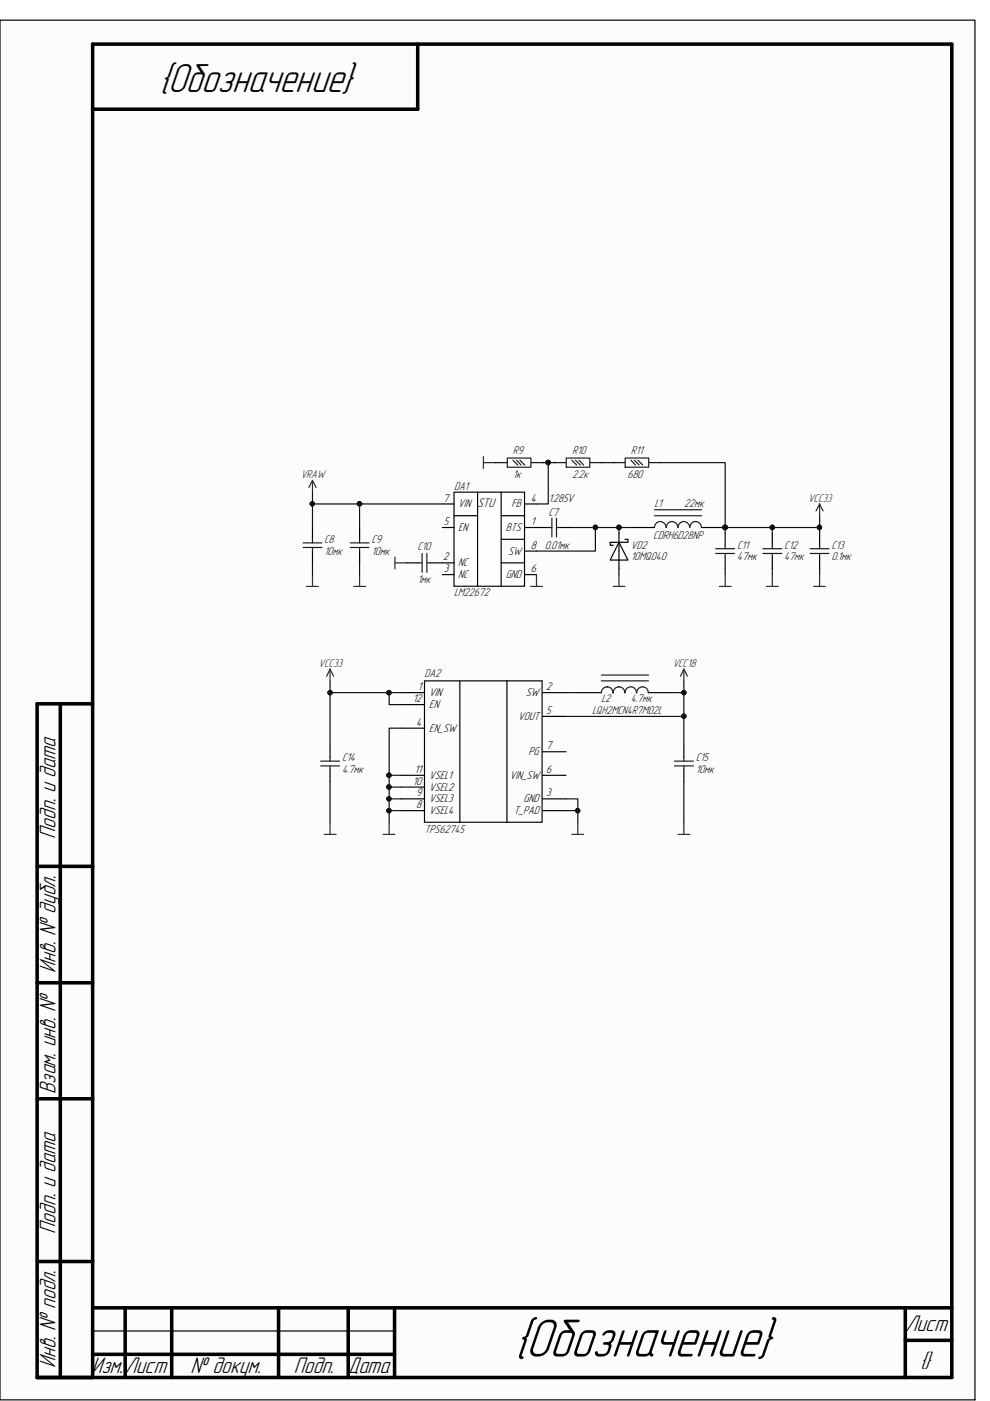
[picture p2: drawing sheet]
<svg xmlns="http://www.w3.org/2000/svg" width="210mm" height="297mm" viewBox="0 0 210 297" stroke-linecap="round" stroke-linejoin="round" font-family="sans-serif">
<path d="M0 4.5h206.7v292.5h-206.7z" fill="#fcfcfc"/>
<g fill="none" stroke="#000" stroke-width=".75">
<path d="M88.6 9.4v13.8h-69M12.8 149.2v142.9M19.6 149.2h-11.7v142.9h193.9v-282.7h-182.2v282.7M7.9 183.7h11.7M7.9 208.4h11.7M7.9 233h11.7M7.9 267.5h11.7M19.6 277.3h182.2M26.5 277.3v14.8M36.4 277.3v14.8M59.1 277.3v14.8M73.8 277.3v14.8"/>
<path d="M83.7 277.3v14.8M191.9 277.3v14.8M19.6 287.1h64.1M191.9 284.2h9.9"/>
</g>
<g fill="none" stroke="#000" stroke-width=".25">
<path d="M0 4.3h206.7v292.5h-206.7zM133.8 111.8h5M148.8 111.8h5M70 158.1v2.5M85 146.9h5M85 154.4h5M85 149.4h5M90 144.4h24.9v29.9h-24.9zM97.5 144.4v30M107.5 144.4v30M115 146.9h5M115 151.9h5"/>
<path d="M115 159.4h5M122.5 146.9h5M137.5 146.9h5M145 158.1v2.5M70 163.2v2.5M85 169.4h5M85 166.9h5M85 164.4h5M85 171.9h5M115 169.4h5M115 164.4h5M115 171.9h5"/>
<path d="M145 163.2v2.5M19.6 282.2h64.1"/>
</g>
<g fill="none" stroke="#1c1c1c" stroke-width=".25">
<path d="M127.5 146.9a1.23 1.23 0 0 1 1.3-1.3h-.1a1.23 1.23 0 0 1 1.3 1.3M127.5 144.4h10M127.5 143.1h10M130 146.9a1.23 1.23 0 0 1 1.2-1.3 1.23 1.23 0 0 1 1.3 1.3M132.5 146.9a1.23 1.23 0 0 1 1.2-1.3 1.23 1.23 0 0 1 1.3 1.3M135 146.9a1.23 1.23 0 0 1 1.2-1.3 1.23 1.23 0 0 1 1.3 1.3M68 161.4h4M68 162.4h4M70 160.6v.8M70 162.4v.8M143 161.4h4M143 162.4h4"/>
<path d="M145 160.6v.8M145 162.4v.8"/>
</g>
<g fill="none" stroke="#262626" stroke-width=".25">
<path d="M70 141.9l-.7 1.5M70 141.9l.7 1.5M70 141.9v2.5M145 141.9v2.5M145 141.9l-.7 1.5M145 141.9l.8 1.5M68.7 176.9h2.5M70 174.4v2.5M81.2 176.9h2.5M82.5 174.4v2.5M121.2 176.9h2.5M122.5 174.4v2.5"/>
<path d="M143.8 176.9h2.5M145 174.4v2.5"/>
</g>
<circle cx="153.7" cy="111.8" r=".49" fill="#0e0e0e"/>
<circle cx="153.7" cy="111.8" r=".49" fill="none" stroke="#0e0e0e" stroke-width=".21"/>
<path d="M138.8 111.8a1.23 1.23 0 0 1 1.2-1.2 1.23 1.23 0 0 1 1.2 1.2M138.8 109.3h10M138.8 108.1h10M141.3 111.8a1.23 1.23 0 0 1 1.2-1.2 1.23 1.23 0 0 1 1.2 1.2M143.8 111.8a1.23 1.23 0 0 1 1.2-1.2 1.23 1.23 0 0 1 1.2 1.2 1.31 1.31 0 0 1 1.3-1.2 1.27 1.27 0 0 1 1.2 1.2" fill="none" stroke="#1c1c1c" stroke-width=".25"/>
<circle cx="153.7" cy="111.8" r=".49" fill="#0e0e0e"/>
<circle cx="153.7" cy="111.8" r=".49" fill="none" stroke="#0e0e0e" stroke-width=".21"/>
<path d="M96.3 104.4h14.9v19.9h-14.9z" fill-rule="evenodd" fill="#fefefe"/>
<g fill="none" stroke="#000" stroke-width=".25">
<path d="M105 98.1h.1M115 98.1h.1M117.5 98.1h.1M127.5 98.1h.1M130 98.1h.1M140 98.1h.1M66.3 111.8v2.5M66.3 116.8v2.5M76.2 111.8v2.5M76.2 116.8v2.5M86.2 119.3h2.5M91.2 119.3h5.1"/>
<path d="M93.8 111.8h2.5M93.8 106.8h2.5M96.3 104.4h14.9v19.9h-14.9zM96.3 109.3h5M101.3 104.4v19.9M106.3 119.3h5M106.3 104.4v19.9M106.3 114.3h5M106.3 109.3h5M111.3 111.8h4.9M111.3 106.8h2.4M111.3 116.8h2.4"/>
<path d="M118.7 111.8h2.5M131.2 115l1.9 3.7h-3.7zM131.2 113.1v7.5M132.5 114.3h.6v.7h-3.7v.6h.6M153.8 113.1v2.5M153.8 118.1v2.5M163.7 113.1v2.5M163.7 118.1v2.5M173.8 113.1v2.5M173.8 118.1v2.5M93.8 121.8h2.5M111.3 121.8h2.4"/>
</g>
<g fill="none" stroke="#1c1c1c" stroke-width=".25">
<path d="M105.1 98.1h2.5M107.6 97.1h5v2h-5zM108.8 97.6l1 1M109.5 97.6l1 1M110.2 97.6l1.1 1M112.6 98.1h2.3M117.6 98.1h2.5M120.1 97.1h5v2h-5zM121.2 97.6l1.1 1M122 97.6l1 1M122.8 97.6l.9 1M125.1 98.1h2.3"/>
<path d="M130.1 98.1h2.4M132.5 97.1h5v2h-5zM133.8 97.6l.9 1M134.5 97.6l1 1M135.3 97.6l1 1M137.6 98.1h2.3M64.3 115.1h3.9M64.3 116.1h3.9M66.3 114.3v.8M66.3 116.1v.7M74.3 115.1h3.9M74.3 116.1h3.9"/>
<path d="M76.2 114.3v.8M76.2 116.1v.7M88.7 119.3h.8M89.5 117.3v4.1M90.5 117.3v4.1M90.5 119.3h.7M116.2 111.8h.8M117 109.9v3.9M118 109.9v3.9M118 111.8h.7M151.8 116.3h3.9M151.8 117.3h3.9"/>
<path d="M153.8 115.6v.7M153.8 117.3v.8M161.8 116.3h4M161.8 117.3h4M163.7 115.6v.7M163.7 117.3v.8M171.7 116.3h4.1M171.7 117.3h4.1M173.8 115.6v.7M173.8 117.3v.8"/>
</g>
<g fill="none" stroke="#262626" stroke-width=".25">
<path d="M102.5 96.8v2.5M102.5 98.1h2.5M66.3 101.9v2.5M66.3 101.9l-.8 1.4M66.3 101.9l.7 1.4M83.7 118.1v2.5M83.7 119.3h2.5M173.8 106.8v2.5M173.8 106.8l-.8 1.5M173.8 106.8l.7 1.5M65 124.3h2.5M66.3 121.8v2.5"/>
<path d="M75 124.3h2.5M76.2 121.8v2.5M112.5 124.3h2.5M113.7 121.8v2.5M130 124.3h2.5M131.2 121.8v2.5M152.5 124.3h2.5M153.8 121.8v2.5M162.5 124.3h2.5M163.7 121.8v2.5M172.5 124.3h2.5M173.8 121.8v2.5"/>
</g>
<path d="M120 146.9h2.5M142.5 146.9h2.5v5h-25" fill="none" stroke="#0e0e0e" stroke-width=".25"/>
<circle cx="145" cy="151.8" r=".46" fill="#0e0e0e"/>
<circle cx="145" cy="151.8" r=".46" fill="none" stroke="#0e0e0e" stroke-width=".21"/>
<circle cx="145" cy="146.9" r=".46" fill="#0e0e0e"/>
<circle cx="145" cy="146.9" r=".46" fill="none" stroke="#0e0e0e" stroke-width=".21"/>
<path d="M145 144.4v2.5" fill="none" stroke="#0e0e0e" stroke-width=".25"/>
<circle cx="145" cy="146.9" r=".46" fill="#0e0e0e"/>
<circle cx="145" cy="146.9" r=".46" fill="none" stroke="#0e0e0e" stroke-width=".21"/>
<path d="M82.5 146.9v2.5h2.5" fill="none" stroke="#0e0e0e" stroke-width=".25"/>
<circle cx="82.5" cy="146.9" r=".46" fill="#0e0e0e"/>
<circle cx="82.5" cy="146.9" r=".46" fill="none" stroke="#0e0e0e" stroke-width=".21"/>
<path d="M120 171.9h2.5v2.5" fill="none" stroke="#0e0e0e" stroke-width=".25"/>
<circle cx="122.5" cy="171.9" r=".46" fill="#0e0e0e"/>
<circle cx="122.5" cy="171.9" r=".46" fill="none" stroke="#0e0e0e" stroke-width=".21"/>
<path d="M145 151.9v6.2" fill="none" stroke="#0e0e0e" stroke-width=".25"/>
<circle cx="145" cy="151.8" r=".46" fill="#0e0e0e"/>
<circle cx="145" cy="151.8" r=".46" fill="none" stroke="#0e0e0e" stroke-width=".21"/>
<path d="M85 154.4h-2.5v20" fill="none" stroke="#0e0e0e" stroke-width=".25"/>
<circle cx="82.5" cy="171.9" r=".46" fill="#0e0e0e"/>
<circle cx="82.5" cy="171.9" r=".46" fill="none" stroke="#0e0e0e" stroke-width=".21"/>
<circle cx="82.5" cy="169.4" r=".46" fill="#0e0e0e"/>
<circle cx="82.5" cy="169.4" r=".46" fill="none" stroke="#0e0e0e" stroke-width=".21"/>
<circle cx="82.5" cy="166.9" r=".48" fill="#0e0e0e"/>
<circle cx="82.5" cy="166.9" r=".48" fill="none" stroke="#0e0e0e" stroke-width=".21"/>
<circle cx="82.5" cy="164.4" r=".48" fill="#0e0e0e"/>
<circle cx="82.5" cy="164.4" r=".48" fill="none" stroke="#0e0e0e" stroke-width=".21"/>
<path d="M82.5 171.9h2.5" fill="none" stroke="#0e0e0e" stroke-width=".25"/>
<circle cx="82.5" cy="171.9" r=".46" fill="#0e0e0e"/>
<circle cx="82.5" cy="171.9" r=".46" fill="none" stroke="#0e0e0e" stroke-width=".21"/>
<path d="M82.5 169.4h2.5" fill="none" stroke="#0e0e0e" stroke-width=".25"/>
<circle cx="82.5" cy="169.4" r=".46" fill="#0e0e0e"/>
<circle cx="82.5" cy="169.4" r=".46" fill="none" stroke="#0e0e0e" stroke-width=".21"/>
<path d="M82.5 166.9h2.5" fill="none" stroke="#0e0e0e" stroke-width=".25"/>
<circle cx="82.5" cy="166.9" r=".48" fill="#0e0e0e"/>
<circle cx="82.5" cy="166.9" r=".48" fill="none" stroke="#0e0e0e" stroke-width=".21"/>
<path d="M82.5 164.4h2.5" fill="none" stroke="#0e0e0e" stroke-width=".25"/>
<circle cx="82.5" cy="164.4" r=".48" fill="#0e0e0e"/>
<circle cx="82.5" cy="164.4" r=".48" fill="none" stroke="#0e0e0e" stroke-width=".21"/>
<path d="M85 146.9h-15v11.2" fill="none" stroke="#0e0e0e" stroke-width=".25"/>
<circle cx="70" cy="146.9" r=".46" fill="#0e0e0e"/>
<circle cx="70" cy="146.9" r=".46" fill="none" stroke="#0e0e0e" stroke-width=".21"/>
<circle cx="82.5" cy="146.9" r=".46" fill="#0e0e0e"/>
<circle cx="82.5" cy="146.9" r=".46" fill="none" stroke="#0e0e0e" stroke-width=".21"/>
<path d="M70 144.4v2.5" fill="none" stroke="#0e0e0e" stroke-width=".25"/>
<circle cx="70" cy="146.9" r=".46" fill="#0e0e0e"/>
<circle cx="70" cy="146.9" r=".46" fill="none" stroke="#0e0e0e" stroke-width=".21"/>
<path d="M70 165.7v8.7M120 169.4h2.5v2.5M145 165.7v8.7" fill="none" stroke="#0e0e0e" stroke-width=".25"/>
<circle cx="122.5" cy="171.9" r=".46" fill="#0e0e0e"/>
<circle cx="122.5" cy="171.9" r=".46" fill="none" stroke="#0e0e0e" stroke-width=".21"/>
<path d="M126.2 111.8v5h-12.5" fill="none" stroke="#0e0e0e" stroke-width=".25"/>
<circle cx="126.2" cy="111.8" r=".48" fill="#0e0e0e"/>
<circle cx="126.2" cy="111.8" r=".48" fill="none" stroke="#0e0e0e" stroke-width=".21"/>
<path d="M131.2 111.8v1.3M131.2 120.6v1.2" fill="none" stroke="#0e0e0e" stroke-width=".25"/>
<circle cx="131.2" cy="111.8" r=".48" fill="#0e0e0e"/>
<circle cx="131.2" cy="111.8" r=".48" fill="none" stroke="#0e0e0e" stroke-width=".21"/>
<path d="M140 98.1h13.8v15M153.8 120.6v1.2M163.7 120.6v1.2" fill="none" stroke="#0e0e0e" stroke-width=".25"/>
<circle cx="153.7" cy="111.8" r=".49" fill="#0e0e0e"/>
<circle cx="153.7" cy="111.8" r=".49" fill="none" stroke="#0e0e0e" stroke-width=".21"/>
<path d="M115 98.1h1.2v8.7h-2.5" fill="none" stroke="#0e0e0e" stroke-width=".25"/>
<circle cx="116.2" cy="98.1" r=".49" fill="#0e0e0e"/>
<circle cx="116.2" cy="98.1" r=".49" fill="none" stroke="#0e0e0e" stroke-width=".21"/>
<path d="M116.2 98.1h1.3M76.2 119.3v2.5M173.8 120.6v1.2" fill="none" stroke="#0e0e0e" stroke-width=".25"/>
<circle cx="116.2" cy="98.1" r=".49" fill="#0e0e0e"/>
<circle cx="116.2" cy="98.1" r=".49" fill="none" stroke="#0e0e0e" stroke-width=".21"/>
<path d="M66.3 104.4v2.4h27.5" fill="none" stroke="#0e0e0e" stroke-width=".25"/>
<circle cx="66.2" cy="106.8" r=".46" fill="#0e0e0e"/>
<circle cx="66.2" cy="106.8" r=".46" fill="none" stroke="#0e0e0e" stroke-width=".21"/>
<circle cx="76.2" cy="106.8" r=".48" fill="#0e0e0e"/>
<circle cx="76.2" cy="106.8" r=".48" fill="none" stroke="#0e0e0e" stroke-width=".21"/>
<path d="M66.3 106.8v5M66.3 119.3v2.5" fill="none" stroke="#0e0e0e" stroke-width=".25"/>
<circle cx="66.2" cy="106.8" r=".46" fill="#0e0e0e"/>
<circle cx="66.2" cy="106.8" r=".46" fill="none" stroke="#0e0e0e" stroke-width=".21"/>
<path d="M76.2 106.8v5" fill="none" stroke="#0e0e0e" stroke-width=".25"/>
<circle cx="76.2" cy="106.8" r=".48" fill="#0e0e0e"/>
<circle cx="76.2" cy="106.8" r=".48" fill="none" stroke="#0e0e0e" stroke-width=".21"/>
<path d="M121.2 111.8h12.6" fill="none" stroke="#0e0e0e" stroke-width=".25"/>
<circle cx="126.2" cy="111.8" r=".48" fill="#0e0e0e"/>
<circle cx="126.2" cy="111.8" r=".48" fill="none" stroke="#0e0e0e" stroke-width=".21"/>
<circle cx="131.2" cy="111.8" r=".48" fill="#0e0e0e"/>
<circle cx="131.2" cy="111.8" r=".48" fill="none" stroke="#0e0e0e" stroke-width=".21"/>
<path d="M173.8 109.3v2.5h-20" fill="none" stroke="#0e0e0e" stroke-width=".25"/>
<circle cx="153.7" cy="111.8" r=".49" fill="#0e0e0e"/>
<circle cx="153.7" cy="111.8" r=".49" fill="none" stroke="#0e0e0e" stroke-width=".21"/>
<circle cx="163.7" cy="111.8" r=".48" fill="#0e0e0e"/>
<circle cx="163.7" cy="111.8" r=".48" fill="none" stroke="#0e0e0e" stroke-width=".21"/>
<circle cx="173.7" cy="111.8" r=".48" fill="#0e0e0e"/>
<circle cx="173.7" cy="111.8" r=".48" fill="none" stroke="#0e0e0e" stroke-width=".21"/>
<path d="M173.8 111.8v1.3" fill="none" stroke="#0e0e0e" stroke-width=".25"/>
<circle cx="173.7" cy="111.8" r=".48" fill="#0e0e0e"/>
<circle cx="173.7" cy="111.8" r=".48" fill="none" stroke="#0e0e0e" stroke-width=".21"/>
<path d="M163.7 111.8v1.3" fill="none" stroke="#0e0e0e" stroke-width=".25"/>
<circle cx="163.7" cy="111.8" r=".48" fill="#0e0e0e"/>
<circle cx="163.7" cy="111.8" r=".48" fill="none" stroke="#0e0e0e" stroke-width=".21"/>
<path d="M127.5 98.1h2.5" fill="none" stroke="#0e0e0e" stroke-width=".25"/>
<text font-size="12.1" x="108.8" y="287.6">{Обозначение}</text>
<text font-size="9.1" x="33.6" y="19.5">{Обозначение}</text>
<g font-size="5.1">
<text x="11.8" y="177.8" transform="rotate(-90 11.8 177.8)">Подп. и дата</text>
<text x="11.8" y="206.3" transform="rotate(-90 11.8 206.3)">Инв. № дубл.</text>
<text x="11.8" y="231.9" transform="rotate(-90 11.8 231.9)">Взам. инв. №</text>
<text x="11.8" y="261.5" transform="rotate(-90 11.8 261.5)">Подп. и дата</text>
<text x="192" y="282.2">Лист</text>
<text x="11.8" y="290" transform="rotate(-90 11.8 290)">Инв. № подл.</text>
<text x="19.4" y="291">Изм.Лист</text>
<text x="40.4" y="291">№ докум.</text>
<text x="62.3" y="291">Подп. Дата</text>
<text x="195" y="290.1">{}</text>
</g>
<g font-size="2.5" fill="#262626">
<text x="63.8" y="101.3">VRAW</text>
<text x="171.3" y="106.3">VCC33</text>
<text x="67.6" y="141.4">VCC33</text>
<text x="142.6" y="141.4">VCC18</text>
</g>
<g font-size="2.5" fill="#0e0e0e">
<text x="108.8" y="101.3">1к</text>
<text x="108.8" y="96.4">R9</text>
<text x="121.3" y="96.4">R10</text>
<text x="121.3" y="101.3">2.2к</text>
<text x="133" y="101.3">680</text>
<text x="133.8" y="96.4">R11</text>
<text x="96.3" y="103.8">DA1</text>
<text x="116.3" y="106.3">1.285V</text>
<text x="138.8" y="107.6">L1</text>
<text x="145" y="107.6">22мк</text>
<text x="116.3" y="109.3">C7</text>
<text x="68.7" y="115.1">C8</text>
<text x="68.7" y="117.6">10мк</text>
<text x="78.8" y="117.6">10мк</text>
<text x="78.8" y="115.1">C9</text>
<text x="88.5" y="116.6">C10</text>
<text x="115.5" y="116.3">0.01мк</text>
<text x="133.8" y="116.3">VD2</text>
<text x="133.8" y="118.8">10MQ040</text>
<text x="138.5" y="114.3">CDRH6D28NP</text>
<text x="156.3" y="118.8">47мк</text>
<text x="156.3" y="116.3">C11</text>
<text x="166.3" y="116.3">C12</text>
<text x="166.3" y="118.8">47мк</text>
<text x="176.3" y="118.8">0.1мк</text>
<text x="176.3" y="116.3">C13</text>
<text x="88.5" y="123.6">1мк</text>
<text x="96.3" y="126.4">LM22672</text>
<text x="90" y="143.6">DA2</text>
<text x="127.5" y="148.9">L2</text>
<text x="133.8" y="148.9">4.7мк</text>
<text x="125.5" y="151.4">LQH2MCN4R7M02L</text>
<text x="72.5" y="161.4">C14</text>
<text x="147.5" y="161.4">C15</text>
<text x="72.5" y="163.9">4.7мк</text>
<text x="147.5" y="163.9">10мк</text>
<text x="90" y="176.7">TPS62745</text>
</g>
<g font-size="2.5">
<text x="94" y="106.3">7</text>
<text x="97.2" y="107.6">VIN STU</text>
<text x="108.4" y="107.6">FB</text>
<text x="112.5" y="106.3">4</text>
<text x="94.1" y="111.3">5</text>
<text x="97.2" y="112.6">EN</text>
<text x="107.3" y="112.6">BTS</text>
<text x="112.5" y="111.3">1</text>
<text x="94" y="118.8">2</text>
<text x="107.7" y="117.6">SW</text>
<text x="112.5" y="116.3">8</text>
<text x="94.1" y="121.4">3</text>
<text x="97.2" y="120.1">NC</text>
<text x="97.2" y="122.6">NC</text>
<text x="107.3" y="122.6">GND</text>
<text x="112.5" y="121.4">6</text>
<text x="87.5" y="148.9">12</text>
<text x="88.6" y="146.4">1</text>
<text x="91" y="147.6">VIN</text>
<text x="111.5" y="147.6">SW</text>
<text x="115.8" y="146.4">2</text>
<text x="88.2" y="153.9">4</text>
<text x="91" y="155.1">EN_SW</text>
<text x="91" y="150.1">EN</text>
<text x="109.9" y="152.6">VOUT</text>
<text x="115.8" y="151.4">5</text>
<text x="112.1" y="160.1">PG</text>
<text x="115.8" y="158.9">7</text>
<text x="87.5" y="166.4">10</text>
<text x="87.9" y="163.9">11</text>
<text x="91" y="167.6">VSEL2</text>
<text x="91" y="165.1">VSEL1</text>
<text x="108.1" y="165.1">VIN_SW</text>
<text x="115.8" y="163.9">6</text>
<text x="88.2" y="168.9">9</text>
<text x="88.2" y="171.4">8</text>
<text x="91" y="170.1">VSEL3</text>
<text x="91" y="172.6">VSEL4</text>
<text x="108.9" y="172.6">T_PAD</text>
<text x="111" y="170.1">GND</text>
<text x="115.8" y="168.9">3</text>
</g>
</svg>
